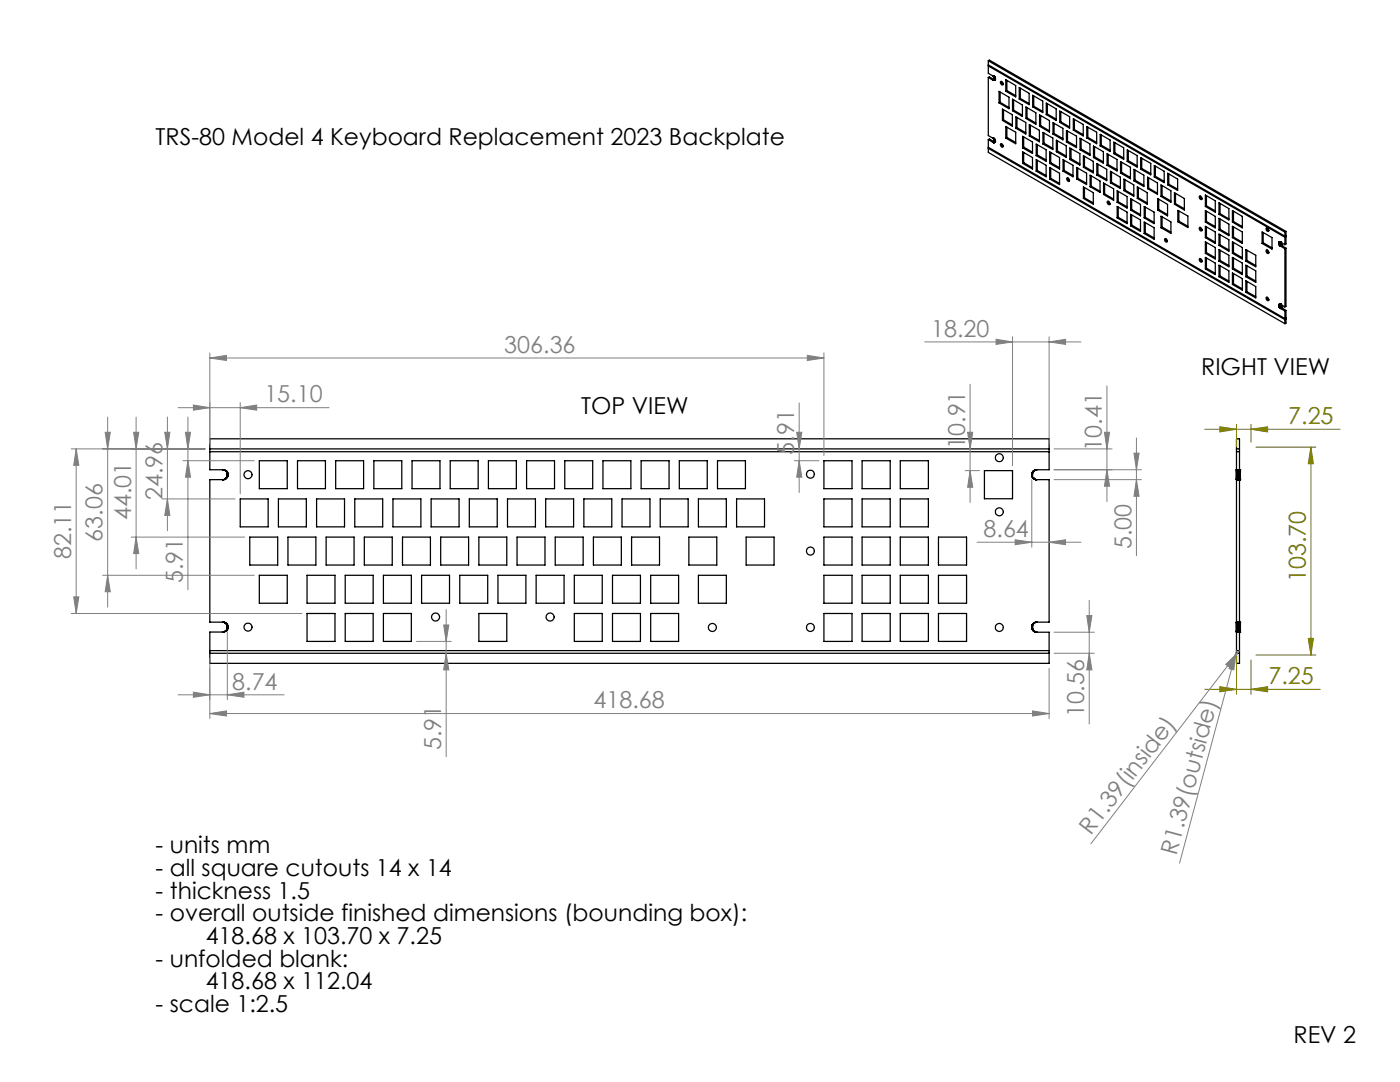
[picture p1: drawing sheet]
<svg xmlns="http://www.w3.org/2000/svg" width="279mm" height="216mm" viewBox="0 0 279 216" stroke-linecap="round" stroke-linejoin="round" font-family="sans-serif">
<g fill="none" stroke="#000" stroke-width=".25">
<path d="M197.2 12.9l59.2 34.2 .2-.1M197.2 12.1l.2-.1 59.2 34.2M197.2 12.1l59.2 34.2M197.2 12.1v2.5l1 .6M197.2 15.5v11.6l.9 .5M197.2 13.2l59.2 34.1 .2-.1M197.2 15.5l.9 .5M197.2 15.5l.2-.2 .9 .5M198.1 16h.1M198.2 16h.1M198.2 15.2h.1M198.2 15.2l.1 .1"/>
<path d="M198.2 16h.2M198.3 16h.1M198.3 15.3h.1M198.3 15.8h.1M198.3 15.4h.1M198.3 15.8l-.2 .2M198.4 16h.1M198.4 15.4h.1M198.4 15.9h.1M198.4 15.8v.1M198.4 15.4v.1M198.4 15.9l-.2 .1"/>
<path d="M198.4 15.8l-.2 .2M198.4 15.5h.1M198.4 15.5v.1M198.4 15.9l-.1 .1M198.4 15.6h.1M198.4 15.9v.1M198.5 15.9h.1M198.5 15.8h.1M198.5 15.7h.1M198.5 15.6h.1M198.5 15.6v.3M198.5 15.9h-.1"/>
<path d="M199.4 18.2l2 1.2v2.3l-2-1.2zM199.6 18.4v2M199.7 16.3a.35 .35 0 0 1 .5 .2 .35 .35 0 0 1-.3 .4l-.2-.3zM199.9 16.3l.1 .4 .2 .1M200.7 15.9l2 1.2v2.2l-2-1.1zM200.9 18.1l1.8 1M200.9 18.1l-.2 .1M200.9 16.1v2M202.1 19.8l1.9 1.2v2.2l-1.9-1.1zM202.3 19.9v2.1M203.4 17.5l2 1.1v2.3l-2-1.1zM203.6 19.6l1.8 1.1"/>
<path d="M203.6 19.6l-.2 .2M203.6 17.6v2M206.1 19l2 1.2v2.3l-2-1.2zM206.3 19.2v2M197.2 27.9v2.5l59.2 34.2M197.2 29.4l59.2 34.2 .2-.2M197.2 27.9l.9 .5M197.2 29.6l59.2 34.2 .2-.1M197.2 27.9l.2-.2 .9 .6M198.1 27.6h.1M198.1 28.4h.1M198.2 28.4h.1"/>
<path d="M198.2 27.6h.1M198.2 27.6l.1 .1M198.2 27.7h.1M198.3 28.4h.1M198.3 27.7h.1M198.3 27.7v.1M198.3 27.8h.1M198.3 28.3h.1M198.3 28.3l-.2 .1M198.4 28.4h.1M198.4 27.8h.1M198.4 28.3h.1"/>
<path d="M198.4 27.8v.1M198.4 28.3l-.3 .1M198.4 27.9h.1M198.4 28.4h-.1M198.4 27.9v.1M198.4 28.3l-.2 .1M198.4 28h.1M198.4 28.3v.1M198.4 28l.1 .3M198.4 28.3l-.1 .1M198.5 28.3h.1M198.5 28.2h.1"/>
<path d="M198.5 28.1h.1M198.5 28h.1M199.6 20.4l1.8 1M199.6 20.4l-.2 .1M199.7 28.7a.35 .35 0 0 1 .5 .2 .35 .35 0 0 1-.3 .5l-.2-.4zM199.9 28.7l.1 .4 .2 .1M200.1 21.8l1.9 1.1v2.3l-1.9-1.2zM200.3 23.9l1.7 1M200.3 23.9l-.2 .1M200.3 21.9v2M200.7 25.3l2 1.1v2.3l-2-1.1zM200.9 27.4l1.8 1"/>
<path d="M200.9 25.4v2M200.9 27.4l-.2 .2M202.3 22l1.7 1M202.3 22l-.2 .1M202.7 23.3l2 1.1v2.3l-2-1.1zM203 25.5l1.7 1M203 25.5l-.3 .1M203 23.4v2.1M204.1 27.2l2 1.1v2.3l-2-1.1zM204.1 30.3l2 1.1v2.3l-2-1.1zM204.3 29.4l1.8 1M204.3 32.5l1.8 1"/>
<path d="M204.3 29.4l-.2 .1M204.3 27.3v2.1M204.3 30.4v2.1M204.3 32.5l-.2 .1M204.8 21.3l1.9 1.2v2.3l-1.9-1.2zM205 23.5l1.7 1.1M205 23.5l-.2 .1M205 21.5v2M205.4 24.9l2 1.1v2.3l-2-1.2zM205.6 27l-.2 .1M205.6 27l1.8 1M205.6 25v2"/>
<path d="M206.3 21.2l-.2 .1M206.3 21.2l1.8 1M206.8 28.8l2 1.1v2.3l-2-1.2zM206.8 31.9l2 1.1v2.3l-2-1.2zM207 30.9l1.8 1M207 34l1.8 1M207 30.9l-.2 .1M207 28.9v2M207 32v2M207 34l-.2 .1M207.5 22.9l1.9 1.2v2.3l-1.9-1.2zM207.7 25.1l1.7 1"/>
<path d="M207.7 25.1l-.2 .1M207.7 23v2.1M208.1 26.4l2 1.2v2.2l-2-1.1zM208.4 28.6l1.7 1M208.4 28.6l-.3 .1M208.4 26.5v2.1M208.8 20.6l2 1.1v2.3l-2-1.1zM209 22.8l1.8 1M209 22.8l-.2 .1M209 20.7v2.1M209.5 30.3l2 1.1v2.3l-2-1.1zM209.5 33.4l2 1.2v2.2l-2-1.1z"/>
<path d="M209.7 32.5l1.8 1M209.7 32.5l-.2 .1M209.7 30.4v2.1M209.7 33.5v2.1M209.7 35.6l-.2 .1M209.7 35.6l1.8 1M210.1 24.5l2 1.1v2.3l-2-1.2zM210.4 26.6l1.7 1.1M210.4 26.6l-.3 .1M210.4 24.6v2M210.8 28l2 1.1v2.3l-2-1.1zM211 30.1l1.8 1.1"/>
<path d="M211 30.1l-.2 .2M211 28.1v2M211.5 22.2l2 1.1v2.3l-2-1.2zM211.7 24.3l1.8 1M211.7 24.3l-.2 .1M211.7 22.3v2M212.2 31.9l1.9 1.1v2.3l-1.9-1.2zM212.4 34l1.7 1M212.4 34l-.2 .1M212.4 32v2M212.8 26l2 1.2v2.3l-2-1.2zM213 35.5a.4 .4 0 0 1 .4 .2 .4 .4 0 0 1-.1 .5l-.4-.4z"/>
<path d="M213 28.2l-.2 .1M213 28.2l1.8 1M213 26.1v2.1M213.1 35.5l.1 .3 .2 .3M213.5 29.5l2 1.2v2.2l-2-1.1zM213.7 31.7l1.8 1M213.7 31.7l-.2 .1M213.7 29.6v2.1M214.2 23.7l2 1.1v2.3l-2-1.1zM214.4 25.9l1.8 1M214.4 25.9l-.2 .1M214.4 23.8v2.1"/>
<path d="M214.9 33.4l2 1.2v2.2l-2-1.1zM215.1 35.6l-.2 .1M215.1 35.6l1.8 1M215.1 33.5v2.1M215.5 27.6l2 1.1v2.3l-2-1.1zM215.8 29.7l1.7 1.1M215.8 29.7l-.3 .2M215.8 27.7v2M216.2 31.1l2 1.1v2.3l-2-1.1zM216.2 37.3l2 1.2v2.2l-2-1.1zM216.4 33.2l1.8 1.1M216.4 33.2l-.2 .2"/>
<path d="M216.4 31.2v2M216.4 37.4v2.1M216.4 39.5l-.2 .1M216.4 39.5l1.8 1M216.9 25.3l2 1.1v2.3l-2-1.2zM217.1 27.4l1.8 1M217.1 27.4l-.2 .1M217.1 25.4v2M217.6 35l1.9 1.1v2.3l-1.9-1.1zM217.8 37.1l1.7 1.1M217.8 37.1l-.2 .2M217.8 35.1v2"/>
<path d="M218.2 29.1l2 1.2v2.3l-2-1.2zM218.4 31.3l1.8 1M218.4 31.3l-.2 .1M218.4 29.2v2.1M218.9 32.6l2 1.2v2.3l-2-1.2zM219.1 34.8l1.8 1M219.1 34.8l-.2 .1M219.1 32.8v2M219.6 26.8l1.9 1.1v2.3l-1.9-1.1zM219.8 29l-.2 .1M219.8 29l1.7 1M219.8 26.9v2.1"/>
<path d="M220.2 36.5l2 1.2v2.3l-2-1.2zM220.5 38.7l-.3 .1M220.5 38.7l1.7 1M220.5 36.7v2M220.9 30.7l2 1.1v2.3l-2-1.1zM221.2 32.8l1.7 1.1M221.2 32.8l-.3 .2M221.2 30.8v2M221.6 34.2l2 1.1v2.3l-2-1.1zM221.8 36.4l-.2 .1M221.8 36.4l1.8 1M221.8 34.3v2.1"/>
<path d="M222.3 28.4l2 1.1v2.3l-2-1.1zM222.5 30.5l1.8 1M222.5 30.5l-.2 .2M222.5 28.5v2M223 38.1l1.9 1.1v2.3l-1.9-1.1zM223.2 38.2v2.1M223.6 32.2l2 1.2v2.3l-2-1.2zM223.8 34.4l1.8 1M223.8 34.4l-.2 .1M223.8 32.4v2M224.3 35.7l2 1.2v2.3l-2-1.2zM224.5 37.9l1.8 1"/>
<path d="M224.5 37.9l-.2 .1M224.5 35.9v2M225 29.9l1.9 1.1v2.3l-1.9-1.1zM225.2 32.1l1.7 1M225.2 32.1l-.2 .1M225.2 30v2.1M225.6 39.7l2 1.1v2.3l-2-1.2zM225.8 39.8v2M226.3 33.8l2 1.2v2.2l-2-1.1zM226.5 35.9l1.8 1.1M226.5 35.9l-.2 .2M226.5 33.9v2"/>
<path d="M227 37.3l2 1.2v2.2l-2-1.1zM227.2 39.5l-.2 .1M227.2 39.5l1.8 1M227.2 37.4v2.1M227.6 31.5l2.1 1.1v2.3l-2.1-1.1zM227.9 33.6l-.3 .2M227.9 33.6l1.8 1M227.9 31.6v2M229 35.3l2 1.2v2.3l-2-1.2zM229.2 37.5l1.8 1.1M229.2 37.5l-.2 .1M229.2 35.5v2"/>
<path d="M230.4 33l1.9 1.2v2.2l-1.9-1.1zM230.6 35.2l1.7 1M230.6 35.2l-.2 .1M230.6 33.2v2M231 39.6l2 1.2v2.3l-2-1.2zM231.2 39.8v2M231.7 36.9l2 1.2v2.3l-2-1.2zM231.9 39.1l1.8 1M231.9 39.1l-.2 .1M231.9 37v2.1M233 34.6l2 1.1v2.3l-2-1.1zM233.3 36.8l-.3 .1"/>
<path d="M233.3 36.8l1.7 .9M233.3 34.7v2.1M234.4 38.5l2 1.1v2.3l-2-1.2zM234.6 38.6v2M239.4 39.1a.41 .41 0 0 1 .4 .3 .41 .41 0 0 1-.1 .4l-.3-.2zM239.5 39.1l.1 .4 .3 .2M240.6 38.9l1.9 1.2v2.2l-1.9-1.1zM240.8 39.1v2M221.1 40.1a.42 .42 0 0 1 .3 .3 .42 .42 0 0 1 0 .5l-.4-.4zM221.2 40.1l.1 .4 .2 .2M223 41.2l1.9 1.1v2.3l-1.9-1.1zM223.2 43.4l1.7 1"/>
<path d="M223.2 40.3l1.7 1M223.2 40.3l-.2 .1M223.2 41.3v2.1M223.2 43.4l-.2 .1M225.6 42.8l2 1.1v2.3l-2-1.2zM225.8 44.9l1.8 1M225.8 41.8l-.2 .1M225.8 41.8l1.8 1M225.8 42.9v2M225.8 44.9l-.2 .1M228.4 41.2l1.9 1.1v2.3l-1.9-1.1zM228.4 44.3l1.9 1.1v2.3l-1.9-1.1z"/>
<path d="M228.6 43.4l1.7 1M228.6 46.5l1.7 1M228.6 43.4l-.2 .1M228.6 41.3v2.1M228.6 44.4v2.1M228.6 46.5l-.2 .1M231.2 41.8l1.8 1M231.2 41.8l-.2 .1M231.7 43.1l2 1.2v2.3l-2-1.2zM231.9 45.3l1.8 1M231.9 43.3v2M231.9 45.3l-.2 .1"/>
<path d="M232.5 47.6a.4 .4 0 0 1 .4 .3 .4 .4 0 0 1-.1 .4l-.3-.2zM232.6 47.6l.1 .3 .3 .3M234.6 40.6l1.8 1.1M234.6 40.6l-.2 .1M235.1 42l2 1.1v2.3l-2-1.2zM235.3 44.1l-.2 .1M235.3 44.1l1.8 1.1M235.3 42.1v2M239.4 51.6a.4 .4 0 0 1 .4 .2 .4 .4 0 0 1-.1 .5l-.3-.2zM239.4 45.4a.37 .37 0 0 1 .5 .2 .37 .37 0 0 1-.3 .5l-.2-.2zM239.5 45.4l.1 .3 .3 .3M239.5 51.6l.1 .3 .3 .3"/>
<path d="M240.6 42l1.9 1.2v2.3l-1.9-1.2zM240.6 45.2l1.9 1.1v2.3l-1.9-1.2zM240.6 48.3l1.9 1.1v2.3l-1.9-1.1zM240.6 51.4l1.9 1.1v2.3l-1.9-1.1zM240.8 41.1l1.7 1M240.8 47.3l1.7 1M240.8 50.4l1.7 1M240.8 41.1l-.2 .1M240.8 42.2v2M240.8 45.3v2M240.8 48.4v2M240.8 51.5v2"/>
<path d="M240.8 44.2l-.2 .1M240.8 44.2l1.7 1M240.8 53.5l1.7 1M240.8 47.3l-.2 .1M240.8 50.4l-.2 .2M240.8 53.5l-.2 .2M243.3 40.5l2 1.1v2.3l-2-1.1zM243.3 43.6l2 1.1v2.3l-2-1.1zM243.3 46.7l2 1.1v2.3l-2-1.1zM243.3 49.8l2 1.1v2.3l-2-1.1zM243.3 52.9l2 1.1v2.3l-2-1.1zM243.5 42.7l1.8 1"/>
<path d="M243.5 48.9l1.8 1M243.5 45.8l1.8 1M243.5 42.7l-.2 .1M243.5 40.6v2.1M243.5 43.7v2.1M243.5 46.8v2.1M243.5 49.9v2.1M243.5 53v2.1M243.5 52l1.8 1M243.5 45.8l-.2 .1M243.5 48.9l-.2 .1M243.5 55.1l1.8 1"/>
<path d="M243.5 52l-.2 .1M243.5 55.1l-.2 .1M246 42l1.9 1.2v2.3l-1.9-1.2zM246 45.2l1.9 1.1v2.3l-1.9-1.2zM246 48.3l1.9 1.1v2.3l-1.9-1.1zM246 51.4l1.9 1.1v2.3l-1.9-1.1zM246 54.5l1.9 1.1v2.3l-1.9-1.1zM246.2 44.2l-.2 .1M246.2 44.2l1.7 1M246.2 42.2v2M246.2 45.3v2M246.2 48.4v2"/>
<path d="M246.2 51.5v2M246.2 54.6v2M246.2 50.4l1.7 1M246.2 47.3l-.2 .1M246.2 47.3l1.7 1M246.2 53.5l1.7 1M246.2 50.4l-.2 .2M246.2 53.5l-.2 .2M246.2 56.6l-.2 .2M246.2 56.6l1.7 1M248.6 49.8l2 1.1v2.3l-2-1.1zM248.6 52.9l2 1.1v2.3l-2-1.1z"/>
<path d="M248.6 56l2 1.2v2.2l-2-1.1zM248.8 52l-.2 .1M248.8 52l1.8 1M248.8 49.9v2.1M248.8 53v2.1M248.8 56.2v2M248.8 55.1l-.2 .1M248.8 55.1l1.8 1M248.8 58.2l-.2 .1M248.8 58.2l1.8 1M251.9 46.3l2 1.1v2.3l-2-1.1zM252.1 48.4l-.2 .2"/>
<path d="M252.1 48.4l1.8 1.1M252.1 46.4v2M252.7 59.3a.41 .41 0 0 1 .4 .2 .41 .41 0 0 1-.1 .5l-.3-.2zM252.7 45.5a.4 .4 0 0 1 .5 .2 .4 .4 0 0 1-.2 .5l-.3-.3zM252.7 49.9a.4 .4 0 0 1 .5 .2 .4 .4 0 0 1-.2 .5l-.3-.3zM252.9 45.5v.3l.3 .2M252.9 49.9v.3l.3 .2M252.9 59.3v.4l.3 .2M255.2 48.4h.1M255.2 48.5h.1M255.2 48.6h.1M255.2 48.7h.1"/>
<path d="M255.3 48.3h.1M255.3 48.8h.1M255.3 48.3v.5M255.3 48.9l.1 .1M255.3 48.8v.1M255.3 48.9h.1M255.4 48.3h.1M255.4 48.9h.1M255.4 48.3l-.2 .1M255.4 48.3h-.1M255.4 49h.1M255.4 48.4h.1"/>
<path d="M255.4 48.5h.1M255.4 49l.1 .1M255.4 48.3l.1 .3M255.4 48.3l-.1 .1M255.4 48.3l-.2 .2M255.4 48.4l-.2 .1M255.4 48.4l-.2 .2M255.4 48.5l-.2 .1M255.4 48.5l-.2 .2M255.5 49.1h.1M255.5 48.6h.1M255.5 48.3h.1"/>
<path d="M255.5 48.6v.1M255.5 48.6l-.3 .1M255.5 48.6l-.2 .2M255.5 48.6l.1 .2M255.5 48.7h.1M255.5 48.7l-.2 .1M255.5 48.7l-.2 .2M255.6 48.3h.1M255.6 49.1h.1M255.6 48.8h.1M255.6 48.8l-.3 .1M255.6 48.3l.8 .5"/>
<path d="M255.6 49.1l.8 .5M255.6 48.8l.1 .1M255.6 48.8l-.2 .2M255.6 48.9h.1M255.6 48.9l-.2 .1M255.7 48.9h.1M255.7 48.9v.1M255.7 48.9l-.3 .1M255.7 48.9l-.2 .2M255.7 49h.1M255.7 49l-.2 .1M255.8 49h.1"/>
<path d="M255.8 49l-.2 .1M255.8 49l.8 .5M256.4 46.3v2.5M256.4 49.6v11.6M256.6 46.2l-.2 .1M256.6 46.2v2.5l-.2 .1M256.6 49.5v11.6l-.2 .1M256.6 49.5l-.2 .1M255.2 60.8h.1M255.2 60.9h.1M255.2 61h.1M255.2 61.1h.1"/>
<path d="M255.3 60.7h.1M255.3 61.2h.1M255.3 60.7v.5M255.3 61.3h.1M255.3 61.2v.1M255.3 61.3l.1 .1M255.3 60.7l-.1 .1M255.4 60.7h.1M255.4 61.3h.1M255.4 60.7h-.1M255.4 61.4h.1M255.4 61.4v.1"/>
<path d="M255.4 61.5h.1M255.4 60.8h.1M255.4 60.9h.1M255.4 61h.1M255.4 60.7v.3M255.4 60.7l-.1 .1M255.4 60.7l-.2 .2M255.4 60.7l-.2 .1M255.4 60.8l-.2 .2M255.4 60.9l-.2 .1M255.4 60.9l-.2 .2M255.4 61l-.2 .1"/>
<path d="M255.5 61.5h.1M255.5 61h.1M255.5 61.1h.1M255.5 61v.1M255.5 60.7h.1M255.5 61l-.2 .1M255.5 61l-.2 .2M255.5 61.1l-.2 .1M255.5 61.1l.1 .1M255.5 61.1l-.2 .2M255.6 60.7h.1M255.6 61.5h.1"/>
<path d="M255.6 61.2h.1M255.6 61.5v.1M255.6 61.2l-.3 .1M255.6 61.6h.1M255.6 60.7l.8 .5M255.6 61.6l.8 .5M255.6 61.2l.1 .1M255.6 61.2v.1M255.6 61.2l-.2 .2M255.6 61.3h.1M255.6 61.3l-.2 .1M255.7 61.3h.1"/>
<path d="M255.7 61.3v.1M255.7 61.3l-.3 .2M255.7 61.3l-.2 .2M255.7 61.4h.1M255.7 61.4l-.2 .1M255.8 61.4h.1M255.8 61.4l-.3 .1M255.8 61.4l-.2 .1M255.8 61.4l-.2 .2M255.8 61.4l.8 .5M256.4 62.1v2.5M256.6 61.9v2.6l-.2 .1"/>
<path d="M256.6 61.9l-.2 .2M41.9 90.1h167.5M41.9 89.6h167.5M44.5 95.7h.1M44.5 93.7h.1M44.6 95.7h.1M44.6 93.8h.1M44.7 95.7h-.1M44.7 95.7h.1M44.7 95.7h-2.8v28.4h2.7M44.8 93.8h.1M44.8 95.6h.1"/>
<path d="M44.8 95.6l-.1 .1M44.9 95.6h.1M44.9 93.9h.1M45 95.5h.1M45 93.9h.1M45 93.9l.2 .3M45 94h.1M45.1 95.4h.1M45.1 94h.1M45.2 94.1h.1M45.2 95.4h-.1M45.2 95.3h.1"/>
<path d="M45.2 94.2h.1M45.2 94.2l.1 .1M45.3 94.2v.1M45.3 95.2h.1M45.3 95.2l-.4 .4M45.3 94.3h.1M45.3 94.3v.8M45.3 95.1h.1M45.3 94.4h.1M45.3 95.1v.1M45.3 94.4l.1 .1M45.4 95h.1"/>
<path d="M45.4 94.8h.1M45.4 94.7h.1M45.4 94.5h.1M45.4 95h-.1M47.9 99.6h5.6v5.5h-5.6zM51.8 91.9h5.5v5.6h-5.5zM55.6 99.6h5.5v5.5h-5.5zM59.4 91.9h5.5v5.6h-5.5zM63.2 99.6h5.6v5.5h-5.6zM67 91.9h5.6v5.6h-5.6zM70.8 99.6h5.6v5.5h-5.6zM74.6 91.9h5.6v5.6h-5.6z"/>
<path d="M78.4 99.6h5.6v5.5h-5.6zM82.2 91.9h5.6v5.6h-5.6zM86 99.6h5.6v5.5h-5.6zM89.9 91.9h5.5v5.6h-5.5zM93.7 99.6h5.5v5.5h-5.5zM97.5 91.9h5.5v5.6h-5.5zM101.3 99.6h5.6v5.5h-5.6zM105.1 91.9h5.6v5.6h-5.6zM108.9 99.6h5.6v5.5h-5.6zM112.7 91.9h5.6v5.6h-5.6zM116.5 99.6h5.6v5.5h-5.6zM120.3 91.9h5.6v5.6h-5.6z"/>
<path d="M124.1 99.6h5.6v5.5h-5.6zM128 91.9h5.5v5.6h-5.5zM131.8 99.6h5.5v5.5h-5.5zM135.6 91.9h5.5v5.6h-5.5zM139.4 99.6h5.6v5.5h-5.6zM143.2 91.9h5.6v5.6h-5.6zM147 99.6h5.6v5.5h-5.6zM164.4 91.9h5.6v5.6h-5.6zM164.4 99.6h5.6v5.5h-5.6zM172 91.9h5.7v5.6h-5.7zM172 99.6h5.7v5.5h-5.7zM179.7 91.9h5.6v5.6h-5.6z"/>
<path d="M179.7 99.6h5.6v5.5h-5.6zM196.5 93.9h5.6v5.6h-5.6zM205.9 94.5h.1M205.9 94.7h.1M205.9 94.8h.1M205.9 94.5l.1 .7M206 94.4h.1M206 94.4l-.1 .1M206 94.3h.1M206 95.2h.1M206 94.2v.2M206 95.2l.6 .5"/>
<path d="M206.1 94.2h.1M206.1 95.3h.1M206.1 94.1h.1M206.1 94.1l-.1 .2M206.2 95.4h.1M206.2 94.1h-.1M206.2 94h.1M206.2 95.5h.1M206.3 95.5h.1M206.3 93.9l.3-.1 2.8-.1v-6.1h-167.5v6.1l2.8 .1 .3 .1M206.3 93.9l-.2 .2M206.4 93.9h.1"/>
<path d="M206.4 95.6h.1M206.4 93.8h.1M206.6 95.7h.1M206.6 95.7h2.8v28.4l-2.7 .1M206.7 95.7h.1M206.7 93.7v.1M206.8 93.7h.1M206.8 95.7h.1M246.8 95.7h.1M246.8 93.7h.1M246.8 93.8h.1M246.8 95.6h.1"/>
<path d="M246.8 93.9h.1M246.8 95.5h.1M246.8 94h.1M246.8 95.4h.1M246.8 94.1h.1M246.8 95.3h.1M246.8 94.2h.1M246.8 95.2h.1M246.8 94.3h.1M246.8 95.1h.1M246.8 94.4h.1M246.8 95h.1"/>
<path d="M246.8 94.5h.1M246.8 94.8h.1M246.8 94.7h.1M246.8 93.7h.6M246.8 93.8h.6M246.8 93.9h.6M246.8 94.1h.6M246.8 94.9h.6M246.8 95.1h.6M246.8 95.2h.6M246.8 95.5h.6M246.8 95.6h.6"/>
<path d="M246.8 95.7h.6M246.8 95.4h.6M246.8 90.1h.6M246.8 89.6h.6M246.8 87.6h.6v44.8h-.6zM246.8 94h.6M246.8 95.3h.6M246.8 94.2h.6M246.8 94.3h.6M246.8 94.4h.6M246.8 95h.6M246.8 94.5h.6"/>
<path d="M246.8 94.6h.6M246.8 94.8h.6M246.8 94.7h.6M247.4 95.7h.1M247.4 93.7h.1M247.4 93.8h.1M247.4 95.6h.1M247.4 93.9h.1M247.4 95.5h.1M247.4 94h.1M247.4 95.4h.1M247.4 94.1h.1"/>
<path d="M247.4 95.3h.1M247.4 94.2h.1M247.4 95.2h.1M247.4 94.3h.1M247.4 95.1h.1M247.4 94.4h.1M247.4 95h.1M247.4 94.5h.1M247.4 94.8h.1M247.4 94.7h.1M49.8 107.2h5.6v5.5h-5.6zM51.8 114.8h5.5v5.6h-5.5z"/>
<path d="M57.5 107.2h5.5v5.5h-5.5zM61.3 114.8h5.6v5.6h-5.6zM65.1 107.2h5.6v5.5h-5.6zM68.9 114.8h5.6v5.6h-5.6zM72.7 107.2h5.6v5.5h-5.6zM76.5 114.8h5.6v5.6h-5.6zM80.3 107.2h5.6v5.5h-5.6zM84.1 114.8h5.6v5.6h-5.6zM87.9 107.2h5.6v5.5h-5.6zM91.8 114.8h5.5v5.6h-5.5zM95.6 107.2h5.5v5.5h-5.5zM99.4 114.8h5.6v5.6h-5.6z"/>
<path d="M103.2 107.2h5.6v5.5h-5.6zM107 114.8h5.6v5.6h-5.6zM110.8 107.2h5.6v5.5h-5.6zM114.6 114.8h5.6v5.6h-5.6zM118.4 107.2h5.6v5.5h-5.6zM122.2 114.8h5.6v5.6h-5.6zM126 107.2h5.6v5.5h-5.6zM129.9 114.8h5.5v5.6h-5.5zM137.5 107.2h5.6v5.5h-5.6zM139.4 114.8h5.6v5.6h-5.6zM148.9 107.2h5.6v5.5h-5.6zM164.4 107.2h5.6v5.5h-5.6z"/>
<path d="M164.4 114.8h5.6v5.6h-5.6zM172 107.2h5.7v5.5h-5.7zM172 114.8h5.7v5.6h-5.7zM179.7 107.2h5.6v5.5h-5.6zM179.7 114.8h5.6v5.6h-5.6zM187.3 107.2h5.6v5.5h-5.6zM187.3 114.8h5.6v5.6h-5.6zM41.9 129.8h167.5M41.9 130.4h167.5M44.5 126.1h.1M44.5 124.1h.1M44.6 126.1h.1"/>
<path d="M44.6 124.1h.1M44.6 124.1l.1 .1M44.7 124.2h.1M44.7 124.2h.2M44.8 126h.1M44.8 124.2h.1M44.9 126l-.3 .1M44.9 124.2l.4 .6M44.9 126h.1M44.9 124.3h.1M45 124.3h.1M45 125.9h.1"/>
<path d="M45 124.4h.1M45 125.9l-.1 .1M45.1 125.8h.1M45.1 124.4h.1M45.1 124.5h.1M45.2 125.8h.1M45.2 124.5h.1M45.2 125.7h.1M45.2 124.6h.1M45.3 125.6h.1M45.3 125.4h.1M45.3 124.8h.1"/>
<path d="M45.3 124.8l.1 .4M45.3 124.8l.1 .1M45.4 125.3h.1M45.4 125.2h.1M45.4 125h.1M45.4 124.9h.1M45.4 125.2l-.1 .3-.3 .4M45.4 125.4h-.1M61.3 122.4h5.6v5.6h-5.6zM68.9 122.4h5.6v5.6h-5.6zM76.5 122.4h5.6v5.6h-5.6zM95.6 122.4h5.5v5.6h-5.5z"/>
<path d="M114.6 122.4h5.6v5.6h-5.6zM122.2 122.4h5.6v5.6h-5.6zM129.9 122.4h5.5v5.6h-5.5zM164.4 122.4h5.6v5.6h-5.6zM172 122.4h5.7v5.6h-5.7zM179.7 122.4h5.6v5.6h-5.6zM187.3 122.4h5.6v5.6h-5.6zM205.9 125h.1M205.9 125.1h.1M205.9 125.3h.1M206 124.8h.1M206 125.4h.1"/>
<path d="M206 124.8v.6M206 125.4v.1M206 124.7h.1M206 125.5h.1M206 125.5l.1 .2M206 125.6h.1M206.1 125.7v.1M206.1 125.7h.1M206.1 124.6h.1M206.1 124.5v.1M206.1 125.8h.1M206.1 125.8l.1 .1"/>
<path d="M206.2 124.5h.1M206.2 125.9h.1M206.3 125.9v.1M206.3 125.9h.1M206.3 124.3v.1M206.3 126h.1M206.4 126h.1M206.4 124.2h.1M206.5 126l2.9 .2v6.2h-167.5v-6.3h2.7M206.5 124.2l-.5 .6M206.6 124.2h.1M206.6 126.1h.1"/>
<path d="M206.6 124.2h-.2M206.7 124.2h.1M206.7 126.1h.1M206.7 124.2h-.1M206.8 126.1v.1M206.8 124.1h.1M206.8 126.2h.1M246.8 124.1h.1M246.8 126.2h.1M246.8 124.2h.1M246.8 126.1h.1M246.8 126h.1"/>
<path d="M246.8 124.3h.1M246.8 125.9h.1M246.8 124.4h.1M246.8 124.5h.1M246.8 125.8h.1M246.8 124.6h.1M246.8 125.7h.1M246.8 125.6h.1M246.8 124.7h.1M246.8 125.5h.1M246.8 124.8h.1M246.8 125.4h.1"/>
<path d="M246.8 125h.1M246.8 125.3h.1M246.8 125.1h.1M246.8 124.1h.6M246.8 124.2h.6M246.8 124.3h.6M246.8 124.4h.6M246.8 124.5h.6M246.8 124.6h.6M246.8 125.7h.6M246.8 125.8h.6M246.8 125.9h.6"/>
<path d="M246.8 126h.6M246.8 126.1h.6M246.8 129.8h.6M246.8 125.6h.6M246.8 124.7h.6M246.8 130.4h.6M246.8 125.5h.6M246.8 124.8h.6M246.8 125.4h.6M246.8 124.9h.6M246.8 125.3h.6M246.8 125h.6"/>
<path d="M246.8 125.1h.6M246.8 125.2h.6M247.4 124.1h.1M247.4 126.2h.1M247.4 124.2h.1M247.4 126.1h.1M247.4 126h.1M247.4 124.3h.1M247.4 125.9h.1M247.4 124.4h.1M247.4 124.5h.1M247.4 125.8h.1"/>
<path d="M247.4 124.6h.1M247.4 125.7h.1M247.4 125.6h.1M247.4 124.7h.1M247.4 125.5h.1M247.4 124.8h.1M247.4 125.4h.1M247.4 125h.1M247.4 125.3h.1M247.4 125.1h.1"/>
<circle cx="49.5" cy="94.7" r=".81"/>
<circle cx="161.7" cy="94.6" r=".8"/>
<circle cx="199.4" cy="91.3" r=".8"/>
<circle cx="161.7" cy="110" r=".8"/>
<circle cx="199.4" cy="102.1" r=".8"/>
<circle cx="49.5" cy="125.1" r=".81"/>
<circle cx="86.9" cy="123.1" r=".81"/>
<circle cx="109.8" cy="123.1" r=".81"/>
<circle cx="142.2" cy="125.2" r=".81"/>
<circle cx="161.7" cy="125.2" r=".8"/>
<circle cx="199.4" cy="125.2" r=".8"/>
</g>
<g fill="none" stroke="#808000" stroke-width=".2">
<path d="M240.4 85.7h27M243.5 85.2l3.3 .5-3.3 .5zM246.8 84.7v4.4M249.7 85.7l3.3-.5v1zM249.7 84.7v3.5M250.6 89.2h12M261.6 89.2l.5 3.3h-1zM261.6 89.2v41.5M240.4 137.5h23.1M243.5 137l3.3 .5-3.3 .5zM246.8 130.8v7.7M249.7 137.5l3.3-.5v1z"/>
<path d="M249.7 131.7v6.8M250.6 130.7h12M261.1 127.4h1l-.5 3.3z"/>
</g>
<g fill="none" stroke="#808080" stroke-width=".2">
<path d="M41.9 71.4l3.3-.5v1zM41.9 70.4v18.1M41.9 71.4h122.5M161.1 70.9l3.3 .5-3.3 .5zM164.4 70.4v20.5M184.5 68.2h31.2M193.6 76.7v23.6M198.8 67.7l3.3 .5-3.3 .5zM202.1 67.2v25.7M209.4 68.2l3.3-.5v1zM209.4 67.2v21.3M220.9 77v23.1"/>
<path d="M14.2 89.6h26.7M15.2 89.6v32.8M15.2 89.6l.5 3.3h-1zM21 86.3h1l-.5 3.3zM21.5 83.2v37.9M26.7 86.3h1l-.5 3.3zM27.2 83.2v30.3M32.4 99.6h14.5M32.9 86.3h1l-.5 3.3zM33.4 83.2v22.7M33.4 99.6l.5 3.2h-1zM35.5 81.4h30.2"/>
<path d="M36.5 91.9h14.2M37 86.3h1l-.5 3.3zM37.5 91.9l.5 3.3h-1zM37.5 83.2v34.5M38.6 80.8l3.3 .6-3.3 .4zM47.9 81.4l3.3-.6v1zM47.9 80.3v18.2M158.5 91.9h4.9M159 86.3h1l-.5 3.3zM159.5 80.4v17.9M159.5 91.9l.5 3.3h-1zM192.6 93.9h2.9"/>
<path d="M193.1 86.3h1l-.5 3.3zM193.6 93.9l.5 3.3h-1zM205.9 95.7v13.5M210.4 93.7h17.4M210.4 89.6h11.5M210.4 95.7h17.4M220.4 86.3h1l-.5 3.3zM220.9 93.7l.5 3.3h-1zM226.3 90.4h1l-.5 3.3zM226.8 87.4v23.5M226.8 95.7l.5 3.3h-1zM14.7 119.1h1l-.5 3.3z"/>
<path d="M20.5 114.8h30.2M21.5 114.8l.5 3.3h-1zM26.2 107.2h22.6M27.2 107.2l.5 3.3h-1zM195 108.2h20.7M202.6 107.7l3.3 .5-3.3 .5zM209.4 108.2l3.3-.5v1zM217.4 119.8v24.7M14.2 122.4h46.1M35.5 138.6h21.2M38.6 138.1l3.3 .5-3.3 .5zM41.9 131.4v12"/>
<path d="M45.4 138.6l3.3-.5v1zM45.4 126.1v13.5M83.1 128h7M88.5 124.7h1.1l-.6 3.3zM89 121.6v29.4M89 130.4l.6 3.3h-1.1zM209.4 133.4v10M210.4 126.2h8M210.4 130.4h8M216.9 122.8h1l-.5 3.4zM217.4 130.4l.5 3.3h-1zM244.6 132.6l2.4-2.4-1.6 3z"/>
<path d="M246.6 130.4l-.4 3.3-.9-.3zM246.8 129.8l-11.4 42.4M247 130.2l-29.3 38.2M247.4 129.8l-.4 .4M41.9 142.4l3.3-.5v1zM41.9 142.4h167.5M206.1 141.9l3.3 .5-3.3 .5z"/>
</g>
<g fill="#808000">
<path d="M249.7 85.7l3.3-.5v1zM243.5 85.2l3.3 .5-3.3 .5z"/>
<path d="M261.6 89.2l.5 3.3h-1zM261.1 127.4h1l-.5 3.3z"/>
<path d="M243.5 137l3.3 .5-3.3 .5zM249.7 137.5l3.3-.5v1z"/>
</g>
<g fill="#808080">
<path d="M244.6 132.6l2.4-2.4-1.6 3z"/>
<path d="M246.6 130.4l-.4 3.3-.9-.3z"/>
<path d="M161.1 70.9l3.3 .5-3.3 .5zM41.9 71.4l3.3-.5v1z"/>
<path d="M41.9 142.4l3.3-.5v1zM206.1 141.9l3.3 .5-3.3 .5zM38.6 80.8l3.3 .6-3.3 .4zM47.9 81.4l3.3-.6v1zM198.8 67.7l3.3 .5-3.3 .5zM209.4 68.2l3.3-.5v1zM202.6 107.7l3.3 .5-3.3 .5zM209.4 108.2l3.3-.5v1z"/>
<path d="M45.4 138.6l3.3-.5v1zM38.6 138.1l3.3 .5-3.3 .5z"/>
<path d="M220.9 93.7l.5 3.3h-1zM220.4 86.3h1l-.5 3.3zM37.5 91.9l.5 3.3h-1zM37 86.3h1l-.5 3.3zM33.4 99.6l.5 3.2h-1zM32.9 86.3h1l-.5 3.3zM27.2 107.2l.5 3.3h-1zM26.7 86.3h1l-.5 3.3zM21.5 114.8l.5 3.3h-1zM21 86.3h1l-.5 3.3zM14.7 119.1h1l-.5 3.3zM15.2 89.6l.5 3.3h-1zM193.6 93.9l.5 3.3h-1zM193.1 86.3h1l-.5 3.3zM159.5 91.9l.5 3.3h-1zM159 86.3h1l-.5 3.3z"/>
<path d="M226.3 90.4h1l-.5 3.3zM226.8 95.7l.5 3.3h-1zM216.9 122.8h1l-.5 3.4zM217.4 130.4l.5 3.3h-1zM88.5 124.7h1.1l-.6 3.3zM89 130.4l.6 3.3h-1.1z"/>
</g>
<g font-size="4.7">
<text x="31.1" y="29">TRS-80 Model 4 Keyboard Replacement 2023 Backplate</text>
<text x="239.7" y="74.8">RIGHT VIEW</text>
<text x="116" y="82.6">TOP VIEW</text>
<text x="31.1" y="170.3">- units mm</text>
<text x="31.1" y="174.8">- all square cutouts 14 x 14</text>
<text x="31.1" y="179.3">- thickness 1.5</text>
<text x="31.1" y="183.9">- overall outside finished dimensions (bounding box):</text>
<text x="41.1" y="188.4">418.68 x 103.70 x 7.25</text>
<text x="31.1" y="192.9">- unfolded blank:</text>
<text x="41.1" y="197.4">418.68 x 112.04</text>
<text x="31.1" y="202">- scale 1:2.5</text>
<text x="258.2" y="208.1">REV 2</text>
</g>
<g font-size="4.7" fill="#808080">
<text x="100.6" y="70.4">306.36</text>
<text x="185.9" y="67.2">18.20</text>
<text x="52.8" y="80.3">15.10</text>
<text x="192.6" y="89.6" transform="rotate(-90 192.6 89.6)">10.91</text>
<text x="219.9" y="89.9" transform="rotate(-90 219.9 89.9)">10.41</text>
<text x="158.5" y="90.7" transform="rotate(-90 158.5 90.7)">5.91</text>
<text x="32.4" y="99.9" transform="rotate(-90 32.4 99.9)">24.96</text>
<text x="26.2" y="103.8" transform="rotate(-90 26.2 103.8)">44.01</text>
<text x="196.3" y="107.2">8.64</text>
<text x="14.2" y="111.6" transform="rotate(-90 14.2 111.6)">82.11</text>
<text x="20.5" y="108.1" transform="rotate(-90 20.5 108.1)">63.06</text>
<text x="225.8" y="109.6" transform="rotate(-90 225.8 109.6)">5.00</text>
<text x="36.5" y="116.4" transform="rotate(-90 36.5 116.4)">5.91</text>
<text x="46.3" y="137.6">8.74</text>
<text x="118.5" y="141.3">418.68</text>
<text x="216.4" y="143.2" transform="rotate(-90 216.4 143.2)">10.56</text>
<text x="88.1" y="149.7" transform="rotate(-90 88.1 149.7)">5.91</text>
<text x="217.7" y="166.7" transform="rotate(-52 217.7 166.7)">R1.39(inside)</text>
<text x="234.8" y="170.7" transform="rotate(-75 234.8 170.7)">R1.39(outside)</text>
</g>
<g font-size="4.7" fill="#808000">
<text x="257.1" y="84.6">7.25</text>
<text x="260.6" y="116.2" transform="rotate(-90 260.6 116.2)">103.70</text>
<text x="253.1" y="136.5">7.25</text>
</g>
</svg>
